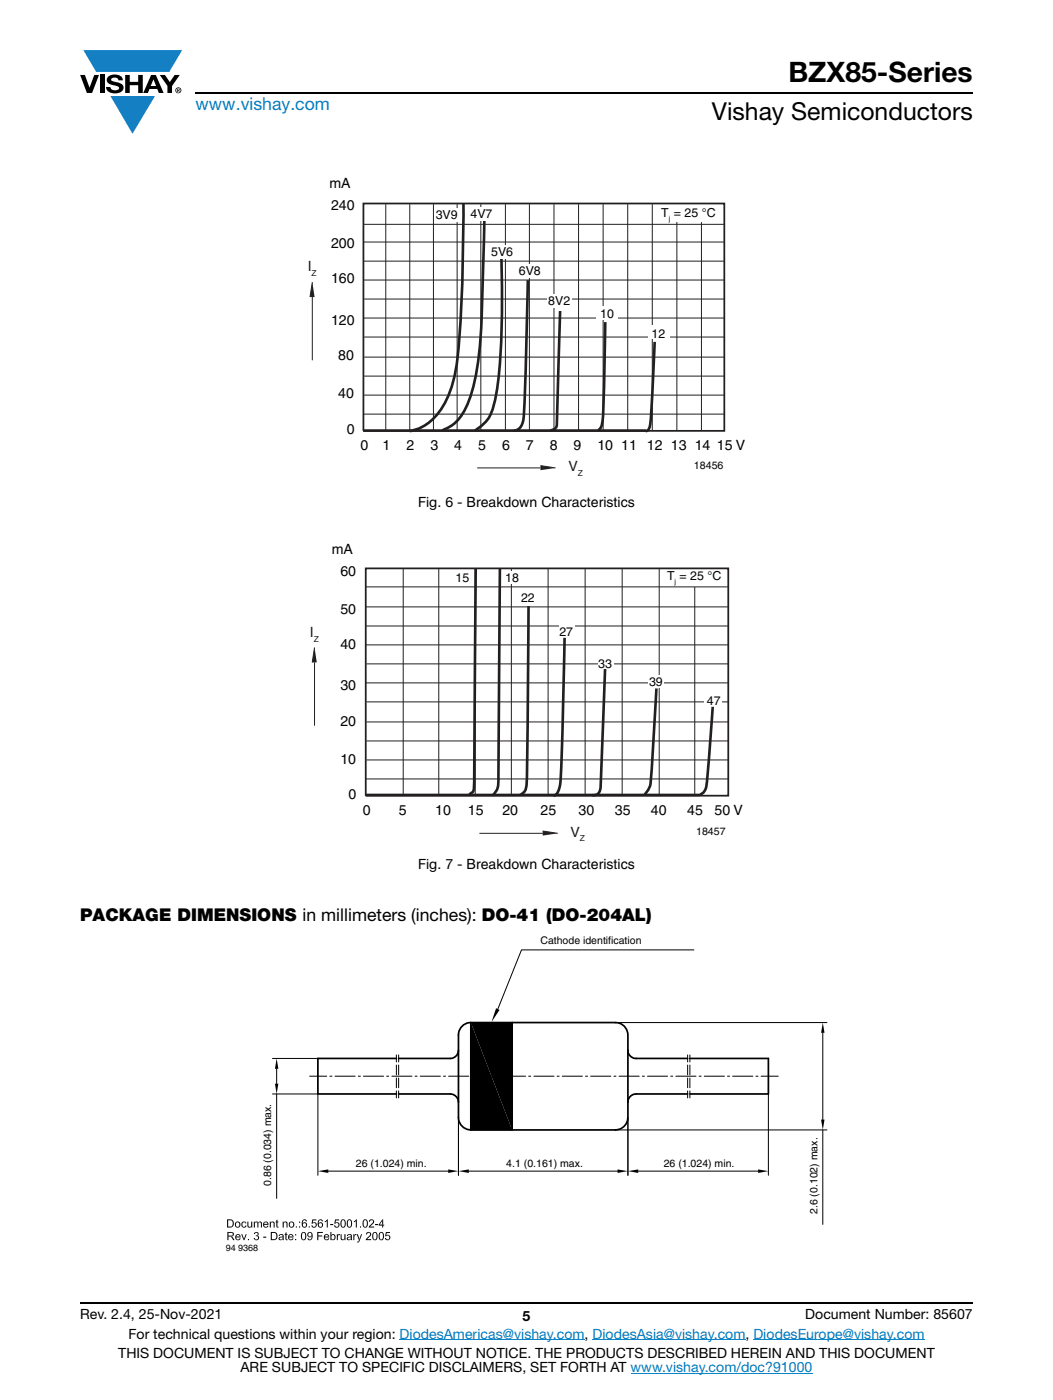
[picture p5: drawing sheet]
<svg xmlns="http://www.w3.org/2000/svg" width="210mm" height="279mm" viewBox="0 0 210 279" stroke-linecap="round" stroke-linejoin="round" font-family="sans-serif">
<g fill="#147fc3">
<path d="M16.6 10h19.7l-2.5 4.3h-1.2h-13.4z"/>
<path d="M22 19.2h8.9l-4.5 7.5z"/>
</g>
<g fill="#000">
<path d="M16 15h.9l1 2.5 .9-2.5h.9l-1.3 3.6h-1.1zM19.9 15h.9v3.6h-.9zM21.6 15.3a2.1 2.1 0 0 1 2.8 .3l.1 .4h-.9a.79 .79 0 0 0-.7-.5 .79 .79 0 0 0-.7 .4l.2 .3 1 .2a1.08 1.08 0 0 1 1.2 1 1.08 1.08 0 0 1-1.1 1.2 1.73 1.73 0 0 1-2.4-1.2h.9a.96 .96 0 0 0 .8 .6 .96 .96 0 0 0 1-.4 1.31 1.31 0 0 0-1.3-.6 1.03 1.03 0 0 1-1-.6 1.03 1.03 0 0 1 .1-1.1zM25 15h.9v1.3h1.7v-1.3h.9v3.6h-.9v-1.6h-1.7v1.6h-.9zM31.9 15h1l1 1.4 .9-1.4h1l-1.5 2.2v1.4h-.9v-1.4z"/>
<path d="M30.6 15.8l.5 1.4h-1zM30.1 15l-1.5 3.6h.9l.3-.8h1.6l.3 .8h.9l-1.5-3.6z"/>
<path d="M35.5 17.8h.2v.2h-.2zM35.3 17.7v.7h.2v-.3l.3 .3-.1-.3 .1-.2v-.2z"/>
<path d="M35.1 18a.46 .46 0 0 1 .9 0 .46 .46 0 0 1-.9 0zM35 18a.6 .6 0 0 0 1.2 0 .6 .6 0 0 0-1.2 0z"/>
</g>
<path d="M39 18.6h155M16 260h178" fill="none" stroke="#000" stroke-width=".36"/>
<path d="M79.7 267.4h36.9M118.2 267.4h30.5M125.8 274h36.2M150.2 267.4h34.2" fill="none" stroke="#007ec4" stroke-width=".2"/>
<path d="M72.5 40.6h71.9v45.4h-71.9z" fill="none" stroke="#231f20" stroke-width=".35"/>
<g fill="none" stroke="#231f20" stroke-width=".2">
<path d="M72.5 48.3h71.9M72.5 55.9h71.9M72.5 52.1h71.9M72.6 59.7h71.9M76.9 40.7v45.3M81.7 40.7v45.3M86.4 40.7v45.3M91.2 40.7v45.3M95.9 40.7v45.3M100.8 40.7v45.3M105.6 40.7v45.3M110.5 40.7v45.3"/>
<path d="M115.4 40.7v45.3M120.3 40.7v45.3M125.2 40.7v45.3M130.1 40.7v45.3M135 44.3v41.7M139.9 44.3v41.7M72.5 63.5h71.9M72.6 78.9h71.9M72.6 75.1h71.9M72.6 71.3h71.9M72.6 67.3h71.9M72.4 82.6h72.2"/>
</g>
<path d="M92.4 40.6a348.2 348.2 0 0 1-1.2 30.8 19.9 19.9 0 0 1-4.9 12.2 7.9 7.9 0 0 1-4.6 2.4M96.6 41.6l-.2 11.6a208.5 208.5 0 0 1-1.2 19.9 21.9 21.9 0 0 1-3.8 10.7l-1.2 1-2 1.1M100 51v2a174.4 174.4 0 0 1-.8 24.5 15.5 15.5 0 0 1-1.9 6.1l-1.1 1.3-1.5 1M105.3 55.9l-.8 25.9a5.3 5.3 0 0 1-1.1 3.8l-1 .3M111.7 61l-.6 22.3a2.55 2.55 0 0 1-.5 2.3l-.9 .3M120.7 64.3l-.2 9.3a84.7 84.7 0 0 1-.5 11.4l-.7 .9M130.5 68.2l-.7 14.8a5.3 5.3 0 0 1-.6 2.9l-.3 .1-56.5-.1" fill="none" stroke="#231f20" stroke-width=".53"/>
<g fill="#fff">
<path d="M94.2 41.3h4.2v2.7h-4.2z"/>
<path d="M110.8 60.4h4.2v1.7h-4.2z"/>
</g>
<path d="M72.5 44.8h71.9M95.2 93.4h12.6" fill="none" stroke="#231f20" stroke-width=".2"/>
<g fill="#231f20">
<path d="M107.8 92.9l3 .5z"/>
<path d="M107.8 92.9l3 .5-3 .4z"/>
</g>
<path d="M62.3 59.3v12.6" fill="none" stroke="#231f20" stroke-width=".2"/>
<g fill="#231f20">
<path d="M62.3 56.3l-.5 3z"/>
<path d="M62.3 56.3l.4 3h-.9z"/>
</g>
<g fill="#fff">
<path d="M87.2 41.6h4.3v2.7h-4.3z"/>
<path d="M98.3 49h4.3v2.7h-4.3z"/>
<path d="M103.8 52.7h4.3v2.7h-4.3z"/>
<path d="M109 58.7h5v2.7h-5z"/>
<path d="M119 61.1h4.3v2.7h-4.3z"/>
<path d="M129.2 65h4.3v2.7h-4.3z"/>
</g>
<path d="M72.9 113.4h72.3v45.4h-72.3z" fill="none" stroke="#231f20" stroke-width=".35"/>
<g fill="none" stroke="#231f20" stroke-width=".2">
<path d="M73 117.1h72.2M80.4 113.6v45.2M87.5 113.6v45.2M94.8 113.6v45.2M102 113.6v45.2M109.3 113.6v45.2M116.7 113.6v45.2M124.1 113.6v45.2M131.5 113.6v45.2M138.5 117.1v41.7M73 136.3h72.2M73 121.1h72.2"/>
<path d="M73 128.7h72.2M73 124.9h72.2M73.1 132.5h72.2M72.9 155.5h72.5M73.1 140.1h72.2M73.1 151.7h72.2M73.1 147.9h72.2M73.1 144.1h72.2"/>
</g>
<path d="M94.9 113.5l-.3 42.5a2.57 2.57 0 0 1-.5 2.2l-.5 .4M99.7 113.4l-.3 36.4a46 46 0 0 1-.2 7.7l-1 1.3M105.4 121l-.4 35.7a2.15 2.15 0 0 1-1.3 2M112.6 127.3l-.8 27.5a6.5 6.5 0 0 1-.9 3.7l-.5 .3M120.7 133.5l-.9 21.7a5.5 5.5 0 0 1-.5 3.2 1.32 1.32 0 0 1-1.2 .3M130.9 137.4l-1.1 17.6a4.4 4.4 0 0 1-1.3 3.6M142.1 141.1l-1.1 14.2a3.9 3.9 0 0 1-1.1 3.2l-.4 .2h-66.6" fill="none" stroke="#231f20" stroke-width=".53"/>
<g fill="#fff">
<path d="M140.6 138.9h3.4v1.8h-3.4z"/>
<path d="M129.3 134.8h3v2.5h-3z"/>
<path d="M119.2 131.3h3.1v1.8h-3.1z"/>
<path d="M111.5 124.1h3v1.8h-3z"/>
<path d="M100.9 114h2.3v2.5h-2.3z"/>
</g>
<path d="M95.6 166.3h12.6" fill="none" stroke="#231f20" stroke-width=".2"/>
<g fill="#231f20">
<path d="M108.2 165.8l3 .5z"/>
<path d="M108.2 165.8l3 .5-3 .5z"/>
</g>
<path d="M62.7 132.2v12.6" fill="none" stroke="#231f20" stroke-width=".2"/>
<g fill="#231f20">
<path d="M62.7 129.2l-.4 3z"/>
<path d="M62.7 129.2l.5 3h-.9z"/>
</g>
<g fill="#000">
<path d="M55.2 211.2l.3 2.1h-.7zM54.8 216.3h.7l-.3 2zM93.9 204.1l8.2 21.4h-8.2zM93.9 204.1h8.2v21.4zM98.9 201.2l.7 .4-1.6 2.4zM164.1 204.1l.3 2h-.7zM63.4 233.7l2.1-.3v.7zM89.4 233.4l2 .3-2 .4zM91.4 233.7l2.1-.3v.7zM123.1 233.4l2.1 .3-2.1 .4zM125.2 233.7l2.1-.3v.7zM151.2 233.4l2 .3-2 .4z"/>
<path d="M163.7 223.4h.7l-.3 2.1z"/>
<path d="M45.3 243.3l1.1 .2h-.9v1.3h.9l-.4 .2h-.7z" fill-rule="evenodd"/>
<path d="M45.3 245.9h.9l.3 .1h-.9v.6h.9l-.9 .2v.7h-.3z" fill-rule="evenodd"/>
<path d="M45.8 246.8h.5l.5 .7h-.3l-.4-.6z" fill-rule="evenodd"/>
<path d="M45.8 243.5l.7 .1a1.08 1.08 0 0 1-.1 1.2h-.9h.5a.69 .69 0 0 0 .2-1.2z" fill-rule="evenodd"/>
<path d="M46.1 246h.4v.6h-.9l.8-.1v-.4z" fill-rule="evenodd"/>
<path d="M47 244l.4-.1-.3 .2a.56 .56 0 0 0 .2 .7h.1l-.4 .1-.1-.2z" fill-rule="evenodd"/>
<path d="M47 246.5h.5l-.3 .1-.1 .2h.9v.2h-.9l.1 .3 .3 .1h-.5l-.1-.3z" fill-rule="evenodd"/>
<path d="M47 243.9a.6 .6 0 0 1 .8 0 .6 .6 0 0 1 .1 .8l-.3 .3-.6-.1 .6-.2 .1-.5-.2-.3z" fill-rule="evenodd"/>
<path d="M47.1 246.4h.1a.55 .55 0 0 1 .8 .4h-.9h.7l-.2-.3z" fill-rule="evenodd"/>
<path d="M47 247.4h.6l.2-.3h.2a.56 .56 0 0 1-1 .3z" fill-rule="evenodd"/>
<path d="M48.1 246.3h.2l.4 1-.1 .2z" fill-rule="evenodd"/>
<path d="M48.3 243.9l.3-.1 .4 .1h-.3a.47 .47 0 0 0-.4 .5 .47 .47 0 0 0 .4 .4h-.5l-.1-.4z" fill-rule="evenodd"/>
<path d="M48.3 244.9l.5-.1 .2-.2h.2l-.4 .4z" fill-rule="evenodd"/>
<path d="M48.7 243.9h.3l.1 .2-.2 .1z" fill-rule="evenodd"/>
<path d="M49 246.3h.2l-.5 1.2h-.1z" fill-rule="evenodd"/>
<path d="M49.3 243.8h.2l.1 1h.5l-.1 .2h-.4l-.2-.2z" fill-rule="evenodd"/>
<path d="M49.8 244.8h.3z" fill-rule="evenodd"/>
<path d="M50.1 243.8h.2v1.2l-.4-.2 .2-.2z" fill-rule="evenodd"/>
<path d="M50.7 246h.4l-.3 .3h-.2z" fill-rule="evenodd"/>
<path d="M50.6 243.8l.4 .2-.2 .2v.8h-.2z" fill-rule="evenodd"/>
<path d="M50.6 247.1h.2l.3 .3h-.4z" fill-rule="evenodd"/>
<path d="M50.8 244l.3-.1z" fill-rule="evenodd"/>
<path d="M51 246.5l.5 .2h-.5z" fill-rule="evenodd"/>
<path d="M50.8 245.9a.47 .47 0 0 1 .6 0 .47 .47 0 0 1 .2 .5l-.2 .2-.4-.1 .4-.1v-.2l-.2-.2h-.4z" fill-rule="evenodd"/>
<path d="M50.8 243.9l.5-.1 .2 .2z" fill-rule="evenodd"/>
<path d="M51.2 244l.6-.1-.3 .3v.8h-.2z" fill-rule="evenodd"/>
<path d="M51.1 246.7h.4a.5 .5 0 0 1 .1 .5 .5 .5 0 0 1-.4 .3l-.5-.1h.4a.32 .32 0 0 0 .4-.4 .32 .32 0 0 0-.4-.3z" fill-rule="evenodd"/>
<path d="M51.5 243.9l.3-.1 .4 .1v1.1h-.2v-1z" fill-rule="evenodd"/>
<path d="M52.6 244l.4-.1-.2 .2-.1 .2h.8v.1h-.8l.1 .4h.2l-.4 .1-.1-.3z" fill-rule="evenodd"/>
<path d="M52.6 243.9l.2-.1a.56 .56 0 0 1 .7 .5h-.8h.6l-.1-.3z" fill-rule="evenodd"/>
<path d="M52.6 244.9l.5-.1 .2-.2h.2a.56 .56 0 0 1-.9 .3z" fill-rule="evenodd"/>
<path d="M53.8 243.8l.4 .2-.2 .2v.8h-.2z" fill-rule="evenodd"/>
<path d="M54 243.9h.3z" fill-rule="evenodd"/>
<path d="M54 243.9a.43 .43 0 0 1 .4-.1 .43 .43 0 0 1 .4 .3v.9h-.2l-.1-1z" fill-rule="evenodd"/>
<path d="M54 245.9l1.1 .1-.9 .1v1.2h.9l-.4 .2h-.7z" fill-rule="evenodd"/>
<path d="M54.6 246.1h.6a1.08 1.08 0 0 1-.1 1.2h-.9h.5a.69 .69 0 0 0 .1-1.2z" fill-rule="evenodd"/>
<path d="M55.1 243.5l.2-.1v.4h.2v.2h-.2v.8h.1h-.3v-.8h-.1z" fill-rule="evenodd"/>
<path d="M55.1 244.8h.4v.2h-.2z" fill-rule="evenodd"/>
<path d="M55.6 246.5h.5l-.3 .2h-.2z" fill-rule="evenodd"/>
<path d="M55.6 247l.8-.1h-.2a.29 .29 0 0 0-.3 .1 .29 .29 0 0 0-.1 .3l.5 .1-.2 .1-.4-.1z" fill-rule="evenodd"/>
<path d="M55.7 246.4l.3-.1 .5 .1 .1 1.1-.5-.1 .3-.5h-.7l.6-.1v-.3z" fill-rule="evenodd"/>
<path d="M56 247.4h.4z" fill-rule="evenodd"/>
<path d="M56.4 243.8l.4 .2-.2 .2v.8h-.2z" fill-rule="evenodd"/>
<path d="M56.6 243.9h.3z" fill-rule="evenodd"/>
<path d="M56.6 243.9a.43 .43 0 0 1 .4-.1 .43 .43 0 0 1 .3 .3v.9h-.2v-1z" fill-rule="evenodd"/>
<path d="M56.9 246l.2-.1v.4h.2v.2h-.2v.8h.1h-.3v-.8h-.1z" fill-rule="evenodd"/>
<path d="M56.9 247.3h.4v.2h-.2z" fill-rule="evenodd"/>
<path d="M57.6 246.5h.4l-.2 .1-.1 .2h.8v.2h-.9l.2 .3 .2 .1h-.4l-.1-.3z" fill-rule="evenodd"/>
<path d="M57.7 244l.4-.1-.2 .2-.1 .2 .1 .4 .2 .1-.4 .1-.1-.2z" fill-rule="evenodd"/>
<path d="M57.6 246.4h.1a.55 .55 0 0 1 .8 .4h-.8h.6l-.1-.3z" fill-rule="evenodd"/>
<path d="M57.8 243.9a.61 .61 0 0 1 .9 .2 .61 .61 0 0 1-.4 .9l-.6-.1 .7-.2 .1-.5-.3-.3z" fill-rule="evenodd"/>
<path d="M57.6 247.4h.5l.2-.3h.2a.56 .56 0 0 1-.9 .3z" fill-rule="evenodd"/>
<path d="M60.1 246.1l.4-.1-.2 .2-.1 .3 .1 .7 .2 .2h-.3l-.2-.3z" fill-rule="evenodd"/>
<path d="M60.3 243.5h.4l-.3 .4v.2h.1l-.1 .3 .1 .3 .6 .2a.53 .53 0 0 1-.8-.1l-.1-.6z" fill-rule="evenodd"/>
<path d="M60.2 246a.52 .52 0 0 1 .6-.1 .52 .52 0 0 1 .3 .5l-.1 .7a.47 .47 0 0 1-.3 .4 .47 .47 0 0 1-.5-.1l.5-.1 .2-.4-.1-.7z" fill-rule="evenodd"/>
<path d="M60.4 243.5a.48 .48 0 0 1 .5-.2 .48 .48 0 0 1 .3 .4l-.2 .1-.2-.3z" fill-rule="evenodd"/>
<path d="M60.4 244.1l.3-.2 .4 .2z" fill-rule="evenodd"/>
<path d="M60.7 244.1h.4l.1 .3-.1 .5-.4-.1a.39 .39 0 0 0 .3-.3 .39 .39 0 0 0-.2-.4z" fill-rule="evenodd"/>
<path d="M61.4 246h.4l-.3 .2a.34 .34 0 0 0 0 .4 .34 .34 0 0 0 .3 .2h-.4l-.1-.3z" fill-rule="evenodd"/>
<path d="M61.3 247.1h.2l.2 .3h.4l-.5 .1z" fill-rule="evenodd"/>
<path d="M61.4 246a.56 .56 0 0 1 .7-.1 .56 .56 0 0 1 .2 .6l-.1 .9h-.4l.3-.3v-.4h-.1l.1-.4-.2-.3z" fill-rule="evenodd"/>
<path d="M61.4 246.8l.7-.1a.46 .46 0 0 1-.7 .1z" fill-rule="evenodd"/>
<path d="M62.1 244.6l.2-.1 .2 .3h.5l-.2 .2a.53 .53 0 0 1-.7-.4z" fill-rule="evenodd"/>
<path d="M62.4 244l.4-.1 .2 .1z" fill-rule="evenodd"/>
<path d="M62.6 244.1l.4-.1a.56 .56 0 0 1 0 .8h-.4a.38 .38 0 0 0 .4-.3 .38 .38 0 0 0-.4-.4z" fill-rule="evenodd"/>
<path d="M62.3 243.4h.8v.2h-.7v.4h.6l-.9 .2z" fill-rule="evenodd"/>
<path d="M63.5 243.5h.4l-.3 .4-.1 .2h.2l-.1 .3v.3l.6 .2a.51 .51 0 0 1-.7-.1l-.2-.6z" fill-rule="evenodd"/>
<path d="M63.5 243.5a.48 .48 0 0 1 .6-.2 .48 .48 0 0 1 .3 .4z" fill-rule="evenodd"/>
<path d="M63.6 244.1l.3-.2 .4 .2z" fill-rule="evenodd"/>
<path d="M63.9 244.1h.4l.1 .3-.1 .5-.3-.1a.4 .4 0 0 0 .2-.3 .4 .4 0 0 0-.2-.4z" fill-rule="evenodd"/>
<path d="M63.3 245.9h1.1v.2h-.9v.5h.8v.2h-.8v.7h-.2z" fill-rule="evenodd"/>
<path d="M64.7 246.5h.4l-.2 .1-.1 .2h.9v.2h-.9l.1 .3 .2 .1h-.4l-.1-.3z" fill-rule="evenodd"/>
<path d="M64.8 243.8l.4-.1-.4 .2z" fill-rule="evenodd"/>
<path d="M64.8 246.4a.55 .55 0 0 1 .9 .4h-.9h.7l-.2-.3z" fill-rule="evenodd"/>
<path d="M64.9 243.7l.5-.4v1.7h-.2v-1.3z" fill-rule="evenodd"/>
<path d="M64.7 247.4h.5l.2-.3h.3l-.4 .4z" fill-rule="evenodd"/>
<path d="M65.9 245.9h.2v.6h.3l-.3 .1v.5l.2 .3h-.2v.1h-.2z" fill-rule="evenodd"/>
<path d="M66.1 247.4h.3z" fill-rule="evenodd"/>
<path d="M66.1 246.5a.47 .47 0 0 1 .5-.2 .47 .47 0 0 1 .3 .4v.4a.48 .48 0 0 1-.3 .4 .48 .48 0 0 1-.5-.1h.3a.51 .51 0 0 0 .3-.5 .51 .51 0 0 0-.2-.4z" fill-rule="evenodd"/>
<path d="M66.6 244.6l.2-.1 .3 .3h.5a.54 .54 0 0 1-.6 .2 .54 .54 0 0 1-.4-.4z" fill-rule="evenodd"/>
<path d="M66.9 244l.4-.1 .2 .1z" fill-rule="evenodd"/>
<path d="M67.2 246.3l.4 .2-.2 .1v.9h-.2z" fill-rule="evenodd"/>
<path d="M67.1 244.1l.5-.1 .1 .4-.1 .4h-.5a.38 .38 0 0 0 .4-.3 .38 .38 0 0 0-.4-.4z" fill-rule="evenodd"/>
<path d="M67.5 246.3h.3l-.1 .2h-.4z" fill-rule="evenodd"/>
<path d="M66.8 243.4h.8v.2h-.6l-.1 .4h.7l-.9 .2z" fill-rule="evenodd"/>
<path d="M68 243.5h.3a.93 .93 0 0 0 0 1.3l-.2 .1-.2-.3z" fill-rule="evenodd"/>
<path d="M67.9 246.3h.2l.1 1 .5 .1-.1 .1-.6-.1z" fill-rule="evenodd"/>
<path d="M68.1 243.5a.55 .55 0 0 1 .7-.1 .55 .55 0 0 1 .1 .7v.5a.5 .5 0 0 1-.3 .4 .5 .5 0 0 1-.5-.1l.4-.1 .2-.4-.1-.8z" fill-rule="evenodd"/>
<path d="M68.4 247.4l.3-.1z" fill-rule="evenodd"/>
<path d="M68.7 246.3h.2v1.2l-.4-.2 .2-.2z" fill-rule="evenodd"/>
<path d="M69.2 246.5h.5l-.3 .2h-.2z" fill-rule="evenodd"/>
<path d="M69.3 243.5h.4l-.3 .1v.4v.7l.3 .1-.4 .1-.1-.3z" fill-rule="evenodd"/>
<path d="M69.3 246.9h.7h-.2a.29 .29 0 0 0-.3 .1 .29 .29 0 0 0-.1 .3l.5 .1-.2 .1-.4-.1-.2-.3z" fill-rule="evenodd"/>
<path d="M69.3 243.5a.55 .55 0 0 1 .7-.1 .55 .55 0 0 1 .2 .7l-.1 .6a.47 .47 0 0 1-.8 .2l.5-.1a.94 .94 0 0 0 0-1.3z" fill-rule="evenodd"/>
<path d="M69.3 246.4a.52 .52 0 0 1 .9 .2v.9h-.2v-.1h-.3l.3-.5h-.7l.6-.1v-.3z" fill-rule="evenodd"/>
<path d="M69.6 247.4h.4z" fill-rule="evenodd"/>
<path d="M70.5 246.3l.4 .2-.2 .1v.9h-.2z" fill-rule="evenodd"/>
<path d="M70.6 243.8l.4-.1-.4 .2z" fill-rule="evenodd"/>
<path d="M70.8 246.3h.3l-.1 .2h-.4z" fill-rule="evenodd"/>
<path d="M70.7 243.7l.5-.4v1.7h-.2v-1.3z" fill-rule="evenodd"/>
<path d="M71.2 247.8h.4l-.3 .2z" fill-rule="evenodd"/>
<path d="M71.1 246.3h.2l.4 1-.1 .2z" fill-rule="evenodd"/>
<path d="M72 246.3h.2l-.5 1.4-.4 .1 .2-.1z" fill-rule="evenodd"/>
<path d="M72.4 243.5h.4l-.2 .1-.1 .4 .1 .7 .2 .1-.3 .1-.2-.3z" fill-rule="evenodd"/>
<path d="M72.5 243.5a.52 .52 0 0 1 .6-.1 .52 .52 0 0 1 .3 .5l-.1 .8a.47 .47 0 0 1-.8 .2l.4-.1a.94 .94 0 0 0 0-1.3z" fill-rule="evenodd"/>
<path d="M73.1 246l.5-.1 .3 .1-.6 .1-.1 .3-.2-.1z" fill-rule="evenodd"/>
<path d="M73.5 246h.4l.1 .5-.8 .8h.8v.2h-1.1l.2-.3 .7-.8-.1-.3z" fill-rule="evenodd"/>
<path d="M73.7 243.5l.5-.2 .3 .2h-.5l-.2 .3h-.2z" fill-rule="evenodd"/>
<path d="M74.4 246.1l.4-.1-.3 .2-.1 .3 .1 .7 .3 .2h-.4a1.33 1.33 0 0 1 0-1.3z" fill-rule="evenodd"/>
<path d="M74.1 243.5h.4a.77 .77 0 0 1-.5 1.1l-.2 .2h.8v.2h-1.1l.4-.6a.71 .71 0 0 0 .4-.8z" fill-rule="evenodd"/>
<path d="M74.4 246a.52 .52 0 0 1 .6-.1 .52 .52 0 0 1 .3 .5l-.1 .7a.48 .48 0 0 1-.3 .4 .48 .48 0 0 1-.5-.1l.5-.1 .2-.4-.1-.7z" fill-rule="evenodd"/>
<path d="M75.6 246.1l.4-.1-.2 .2-.1 .3 .1 .7 .2 .2h-.3l-.2-.3z" fill-rule="evenodd"/>
<path d="M75.7 246a.52 .52 0 0 1 .6-.1 .52 .52 0 0 1 .3 .5l-.1 .8a.47 .47 0 0 1-.8 .2h.4l.3-.5-.1-.7z" fill-rule="evenodd"/>
<path d="M76.2 243.3h.2l-.7 1.1h.9v.2h-.2v.4h-.2v-.4h-.7z" fill-rule="evenodd"/>
<path d="M76.4 243.3v1.1h-.7h.5v-.7z" fill-rule="evenodd"/>
<path d="M76.8 247.1h.2l.2 .3h.5a.54 .54 0 0 1-.6 .1 .54 .54 0 0 1-.3-.4z" fill-rule="evenodd"/>
<path d="M77 246.5l.4-.1 .3 .1z" fill-rule="evenodd"/>
<path d="M77.3 246.6h.4l.2 .3-.2 .5h-.4a.38 .38 0 0 0 .3-.4 .38 .38 0 0 0-.3-.4z" fill-rule="evenodd"/>
<path d="M77 245.9h.8v.2h-.7l-.1 .4 .7 .1-.9 .1z" fill-rule="evenodd"/>
</g>
<path d="M49.6 247.3v.2M59.1 244.7v.3M61.7 244.7v.3M71.9 244.7v.3" fill="none" stroke="#000" stroke-width=".22"/>
<path d="M52.8 246.8v.2M66.2 244.3v.2M75.1 244.3v.2" fill="none" stroke="#000" stroke-width=".61" stroke-linecap="butt"/>
<path d="M59 246.3v.2M59 247.3v.2M59.7 243.8v.2M59.7 244.7v.3" fill="none" stroke="#000" stroke-width=".23"/>
<g fill="none" stroke="#000" stroke-width=".2">
<path d="M138.4 189.6h-34.4l-4.7 11.8M54.3 218.3h9.1v16.3M54.3 211.2h9.1M55.2 213.3v3M55.2 218.3v20.9M61.8 214.8h3.4M65.8 214.8h.4M66.8 214.8h4M71.5 214.8h.4M72.5 214.8h4M77.1 214.8h.4M78.1 214.8h4.1"/>
<path d="M79 210.5v1.4M79 212.5v2M79 215.1v2M79 217.7v1.4M79.5 210.5v1.4M79.5 212.5v2M79.5 215.1v2M79.5 217.7v1.4M82.8 214.8h.4M83.8 214.8h4M88.4 214.8h.4M89.5 214.8h4"/>
<path d="M93.9 204.1h8.2M94.1 214.8h.4M95.1 214.8h4M99.8 214.8h.4M100.8 214.8h4M105.4 214.8h.4M106.5 214.8h4M111.1 214.8h.4M112.1 214.8h4M116.8 214.8h.4M117.8 214.8h4M122.4 214.8h.4"/>
<path d="M122.7 204.1h42.2M123.4 214.8h4.1M128.1 214.8h.4M129.1 214.8h4M133.8 214.8h.4M134.8 214.8h4M137.1 210.5v1.4M137.1 212.5v2M137.1 215.1v2M137.1 217.7v1.4M137.6 210.5v1.4M137.6 212.5v2"/>
<path d="M137.6 215.1v2M137.6 217.7v1.4M139.4 214.8h.4M140.4 214.8h4.1M145.1 214.8h.4M146.1 214.8h4M150.7 214.8h.5M151.8 214.8h3.4M153.2 218.3v16.3M164.1 206.1v17.3M65.5 233.7h23.9M91.4 223v11.6"/>
<path d="M93.5 233.7h29.6M93.9 225.5h8.2M122.7 225.5h42.2M125.2 223v11.6M127.3 233.7h23.9M164.1 225.5v18.9"/>
</g>
<path d="M79 211.2h-15.6v7.1h15.6M79.5 218.3h10.3a1.66 1.66 0 0 1 1.6 1.7M91.4 209.6a1.64 1.64 0 0 1-1.6 1.6h-10.3M93.9 204.1h28.8a2.49 2.49 0 0 1 2.5 2.4v16.5a2.52 2.52 0 0 1-2.5 2.5h-28.8M93.9 204.1a2.47 2.47 0 0 0-2.5 2.4v16.5a2.5 2.5 0 0 0 2.5 2.5M93.9 204.1v21.4M102.1 204.1v21.4M125.2 209.6a1.62 1.62 0 0 0 1.6 1.6h10.3M137.1 218.3h-10.3a1.64 1.64 0 0 0-1.6 1.7M137.6 211.2h15.6v7.1h-15.6" fill="none" stroke="#000" stroke-width=".34"/>
<text font-size="5.6" x="157.2" y="16.4">BZX85-Series</text>
<text font-size="4.9" x="142" y="23.9">Vishay Semiconductors</text>
<text font-size="3.5" fill="#007ec4" x="39" y="22">www.vishay.com</text>
<text font-size="3.5" x="16" y="183.8">PACKAGE DIMENSIONS in millimeters (inches): DO-41 (DO-204AL)</text>
<g font-size="2.8" fill="#040503">
<text x="65.7" y="37.6">mA</text>
<text x="66" y="41.9">240</text>
<text x="66" y="49.5">200</text>
<text x="66" y="56.6">160</text>
<text x="66" y="64.9">120</text>
<text x="67.4" y="71.9">80</text>
<text x="67.4" y="79.5">40</text>
<text x="69.2" y="86.6">0</text>
<text x="71.9" y="89.7">0</text>
<text x="76.3" y="89.7">1</text>
<text x="81.1" y="89.7">2</text>
<text x="85.8" y="89.7">3</text>
<text x="90.6" y="89.7">4</text>
<text x="95.3" y="89.7">5</text>
<text x="100.1" y="89.7">6</text>
<text x="104.9" y="89.7">7</text>
<text x="109.6" y="89.7">8</text>
<text x="114.4" y="89.7">9</text>
<text x="119.1" y="89.7">10 11</text>
<text x="129" y="89.7">12 13 14 15 V</text>
<text x="66.2" y="110.5">mA</text>
<text x="67.9" y="114.9">60</text>
<text x="67.9" y="122.4">50</text>
<text x="67.9" y="129.5">40</text>
<text x="67.9" y="137.8">30</text>
<text x="67.9" y="144.8">20</text>
<text x="67.9" y="152.4">10</text>
<text x="69.5" y="159.5">0</text>
<text x="72.3" y="162.7">0</text>
<text x="79.6" y="162.7">5</text>
<text x="86.8" y="162.7">10</text>
<text x="93.3" y="162.7">15</text>
<text x="100.2" y="162.7">20</text>
<text x="107.8" y="162.7">25</text>
<text x="115.4" y="162.7">30</text>
<text x="122.6" y="162.7">35</text>
<text x="129.8" y="162.6">40</text>
<text x="137" y="162.6">45</text>
<text x="142.5" y="162.6">50 V</text>
</g>
<g font-size="2.8" fill="#201d1e">
<text x="61.4" y="54.2">I</text>
<text x="113.3" y="94">V</text>
<text x="61.8" y="127.1">I</text>
<text x="113.8" y="167">V</text>
</g>
<g font-size="2.8">
<text x="83.4" y="101.2">Fig. 6 - Breakdown Characteristics</text>
<text x="83.4" y="173.5">Fig. 7 - Breakdown Characteristics</text>
<text x="16" y="263.3">Rev. 2.4, 25-Nov-2021</text>
<text x="104.2" y="263.6">5</text>
<text x="160.6" y="263.3">Document Number: 85607</text>
<text x="25.6" y="267.1">For technical questions within your region: DiodesAmericas@vishay.com, DiodesAsia@vishay.com, DiodesEurope@vishay.com</text>
<text x="23.6" y="271">THIS DOCUMENT IS SUBJECT TO CHANGE WITHOUT NOTICE. THE PRODUCTS DESCRIBED HEREIN AND THIS DOCUMENT</text>
<text x="48" y="273.8">ARE SUBJECT TO SPECIFIC DISCLAIMERS, SET FORTH AT www.vishay.com/doc?91000</text>
</g>
<g font-size="2.5" fill="#040503">
<text x="86.9" y="43.6">3V9</text>
<text x="93.8" y="43.6">4V7</text>
<text x="131.9" y="43.2">T = 25 °C</text>
<text x="97.9" y="51">5V</text>
<text x="101" y="51">6</text>
<text x="103.5" y="54.8">6V8</text>
<text x="109.3" y="60.8">8</text>
<text x="110.7" y="60.8">V2</text>
<text x="119.7" y="63.5">10</text>
<text x="129.9" y="67.4">12</text>
<text x="90.8" y="116.1">15</text>
<text x="100.7" y="116.1">18</text>
<text x="133" y="115.8">T = 25 °C</text>
<text x="103.9" y="120.1">22</text>
<text x="111.5" y="126.8">27</text>
<text x="119.3" y="133.3">33</text>
<text x="129.4" y="136.9">39</text>
<text x="140.9" y="140.7">47</text>
</g>
<g font-size="2.1" fill="#040503">
<text x="138.4" y="93.7">18456</text>
<text x="138.8" y="166.6">18457</text>
</g>
<g font-size="2.1">
<text x="107.8" y="188.4">Cathode identification</text>
<text x="71" y="232.8">26 (1.024) min.</text>
<text x="101" y="232.8">4.1 (0.161) max.</text>
<text x="132.4" y="232.8">26 (1.024) min.</text>
<text x="54.1" y="236.7" transform="rotate(-90 54.1 236.7)">0.86 (0.034) max.</text>
<text x="163" y="242.3" transform="rotate(-90 163 242.3)">2.6 (0.102) max.</text>
</g>
<text font-size="1.8" x="45" y="249.6">94 9368</text>
<g font-size="1.6" fill="#201d1e">
<text x="62.1" y="55.1">Z</text>
<text x="115.2" y="95">Z</text>
<text x="62.6" y="128">Z</text>
<text x="115.7" y="167.9">Z</text>
</g>
<g font-size="1.4" fill="#040503">
<text x="133.4" y="44">j</text>
<text x="134.5" y="116.6">j</text>
</g>
</svg>
